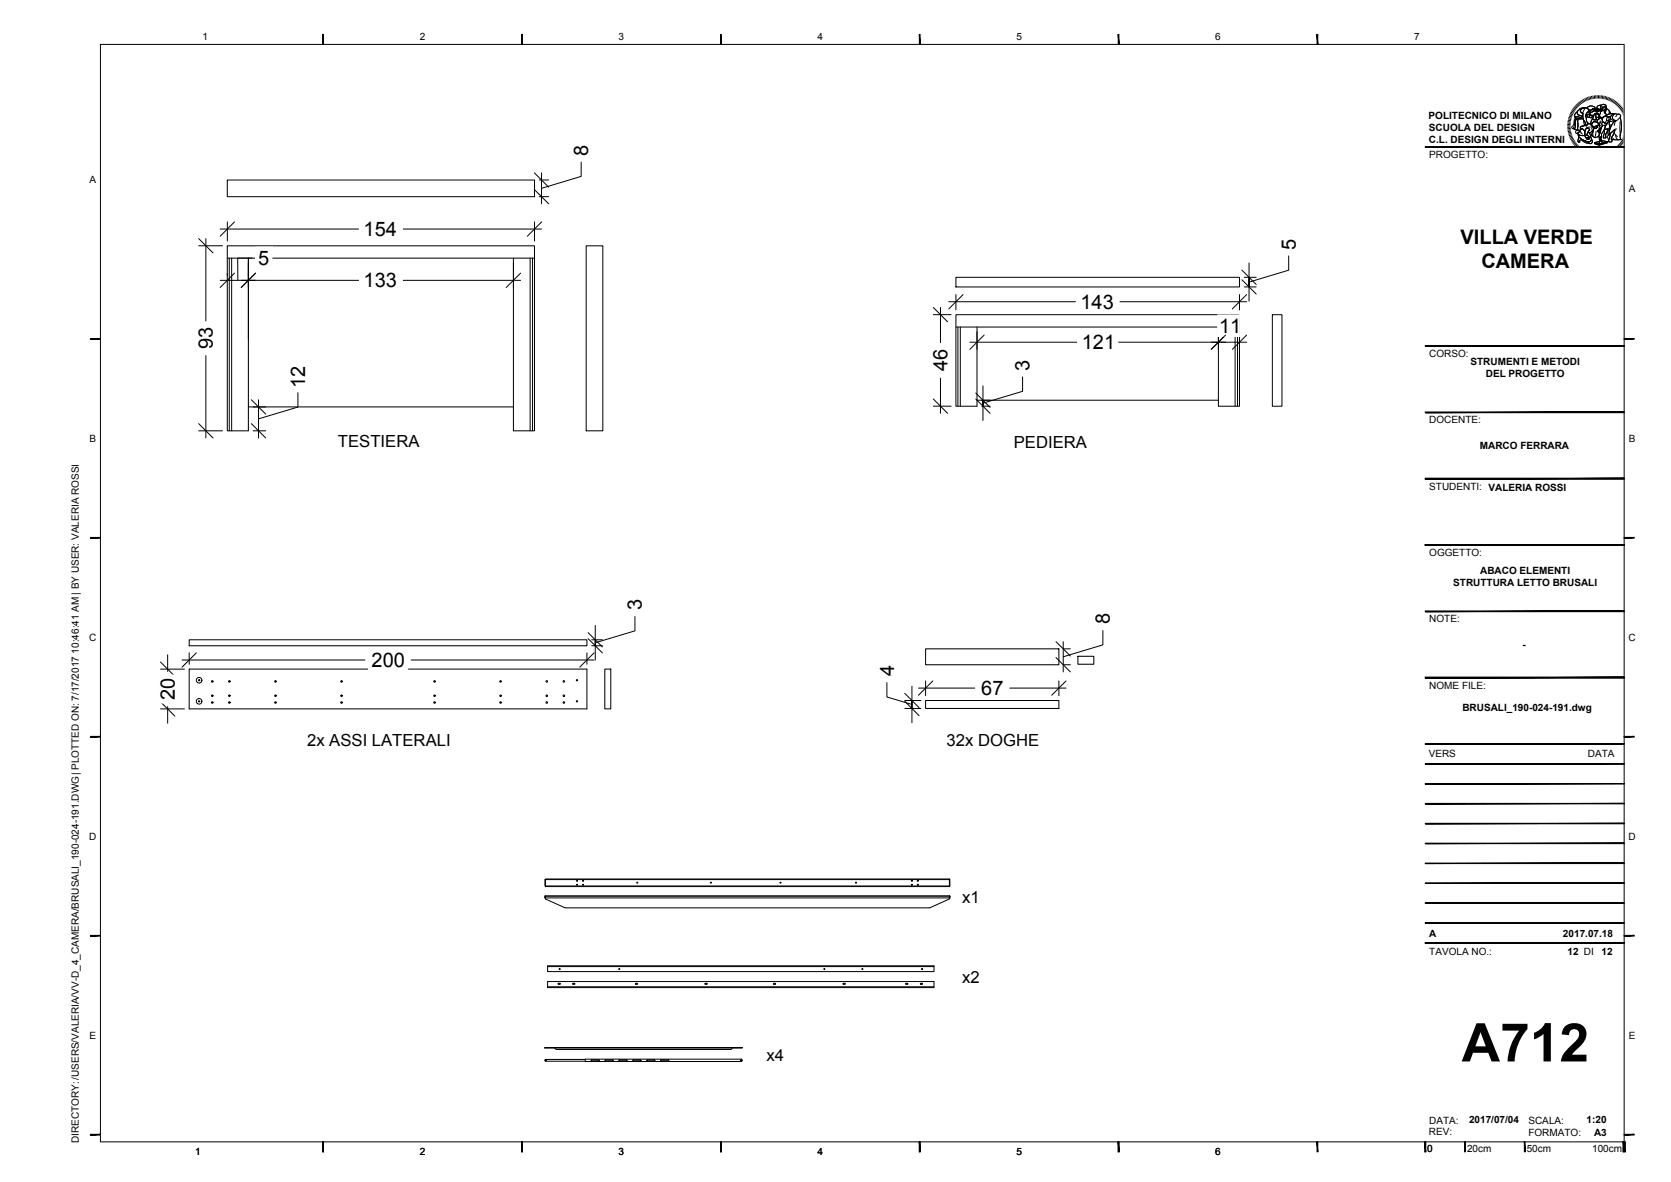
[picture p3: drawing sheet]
<svg xmlns="http://www.w3.org/2000/svg" width="420mm" height="297mm" viewBox="0 0 420 297" stroke-linecap="round" stroke-linejoin="round" font-family="sans-serif">
<!-- layer: 0 -->
<g fill="none" stroke="#000" stroke-width=".25">
<path d="M50 60l3.6 3.6M57.2 45.2h77.2v4.2h-77.2zM59 55.8l-3.6 3.6M134.4 43.4l3.6 3.6M134.4 47.6l3.6 3.6M136.2 55.8l-3.6 3.6M57.2 64.9h77.2M57.6 64.9v43.4M58.3 64.9v43.4M59 68.7l-3.6 3.5M64.3 68.7l-3.6 3.5M129.1 64.9v43.4h5.3v-46.5h-77.2v46.5h5.3v-6"/>
<path d="M130.9 68.7l-3.6 3.5M133.3 64.9v43.4M133.9 64.9v43.4M147.4 61.8h4.2v46.5h-4.2zM234.7 77.3l3.6 3.6M240.4 69.7h71.3v2.4h-71.3zM242.2 74l-3.6 3.6M312.3 67.9l3.6 3.6M312.3 70.3l3.6 3.6M313.5 74l-3.6 3.6M319.9 79.1h2.4v23h-2.4zM62.5 85.3v-20.4v37.4h66.6"/>
<path d="M240.4 82.2h71.3M240.9 82.2v19.9M241.5 82.2v19.9M245.4 98.8l3.6 3.6M245.7 82.2v19.9h-5.3v-23h71.3v23h-5.3v-19.9M247.5 84.2l-3.6 3.6M308.2 84.2l-3.6 3.6M310.6 82.2v19.9M311.2 82.2v19.9M313.5 84.2l-3.6 3.6M50 106.5l3.6 3.6M63.2 100.5l3.6 3.6"/>
<path d="M63.2 106.5l3.6 3.6M234.7 100.3l3.6 3.6M245.4 100.3l3.6 3.6M245.7 100.6h60.7M147.9 159l3.6 3.6M40.3 166.4l3.7 3.6M40.3 176.3l3.7 3.7M47.6 160.8h100v1.5h-100zM47.6 168.1h100v10h-100zM49.4 164.1l-3.6 3.6M147.9 160.5l3.6 3.6M149.4 164.1l-3.6 3.6"/>
<path d="M152.1 168.1h1.5v10h-1.5zM227.5 174.2l3.6 3.6M227.5 176.2l3.6 3.6M232.7 163.1h33.5v4h-33.5zM232.7 176h33.5v2h-33.5zM234.5 171.1l-3.6 3.6M265.5 161.3l3.6 3.6M265.5 165.3l3.6 3.6M268 171.1l-3.6 3.6M271 164.9h4v2h-4zM137 221h101.8v1.6h-101.8zM137 225.6h.1"/>
<path d="M137 225.2h101.8M137 225.2v.4M137.1 220.9h101.6v1.9h-101.6zM137.1 225.2v.7l5 2.2h91.7l4.9-2.2v-.7M137.1 225.6h101.6M238.8 225.6h.1M238.8 225.2v.4M137.7 246.7h97.1v1.5h-97.1zM137.7 242.7h97.1v.2h-97.1zM137.7 242.9v1.3h97.1v-1.3M137.7 248h97.1M140.3 247.2h.5"/>
<path d="M140.3 247.3h.5M140.3 247.2v.1M140.9 247.2v.1M144 247.2h.5M144 247.3h.5M144 247.2v.1M144.5 247.2v.1M159.8 247.2h.5M159.8 247.3h.5M159.8 247.2v.1M160.3 247.2v.1M177.3 247.2h.5"/>
<path d="M177.3 247.3h.5M177.3 247.2v.1M177.8 247.2v.1M194.5 247.3l.4 .1M194.5 247.2v.1M194.9 247.1l.1 .1M194.9 247.1l-.4 .1M195 247.2v.1M195 247.3l-.1 .1M212 247.2v.1M212 247.1h.5v.2h-.5zM212.5 247.2v.1"/>
<path d="M227.7 247.3l.5 .1M227.8 247.2v.1M228.2 247.1l.1 .1M228.2 247.1l-.5 .1M228.3 247.2v.1M228.3 247.3l-.1 .1M231.4 247.2h.5M231.4 247.3h.5M231.4 247.2v.1M231.9 247.2v.1M137 263.2h49.7v.2h-49.7zM137.1 266.7h10.1"/>
<path d="M139.5 263.4l.4 .3h43.9l.4-.3M147.2 266.2h39.2l.2 .3-.2 .3h-39.2zM147.2 266.2h-10l-.2 .3 .2 .2M148.7 266.4v.1M148.7 266.5l.1 .1M148.8 266.3l-.1 .1M148.8 266.3l1.9 .1M150.7 266.5l-1.9 .1M150.7 266.4v.1M152.2 266.4v.1M152.2 266.4h1.9v.2h-1.9zM154.2 266.4v.1"/>
<path d="M155.6 266.4h2M155.6 266.5h2M155.7 266.4v.1M157.7 266.4v.1M159.2 266.5l.1 .1M159.2 266.4v.1M159.3 266.3l-.1 .1M159.3 266.3l1.9 .1M161.2 266.4v.1M161.2 266.5l-1.9 .1M162.7 266.4v.1M162.7 266.4h2"/>
<path d="M162.7 266.5h2M164.7 266.4v.1M166.1 266.4h2M166.1 266.5h2M166.2 266.4v.1M168.2 266.4v.1"/>
<circle cx="50.1" cy="170.9" r=".7"/>
<circle cx="50.1" cy="176.2" r=".7"/>
<circle cx="50.1" cy="176.2" r=".15"/>
<circle cx="50.1" cy="170.9" r=".15"/>
<circle cx="53.4" cy="171.2" r=".2"/>
<circle cx="53.4" cy="176.5" r=".2"/>
<circle cx="53.4" cy="174.8" r=".2"/>
<circle cx="57.7" cy="176.5" r=".2"/>
<circle cx="57.7" cy="171.2" r=".2"/>
<circle cx="57.7" cy="174.8" r=".2"/>
<circle cx="69.3" cy="176.5" r=".2"/>
<circle cx="69.3" cy="171.2" r=".2"/>
<circle cx="69.3" cy="174.8" r=".2"/>
<circle cx="85.9" cy="176.5" r=".2"/>
<circle cx="85.9" cy="171.2" r=".2"/>
<circle cx="85.9" cy="174.8" r=".2"/>
<circle cx="109.3" cy="176.5" r=".2"/>
<circle cx="109.3" cy="174.8" r=".2"/>
<circle cx="109.3" cy="171.2" r=".2"/>
<circle cx="125.9" cy="176.5" r=".2"/>
<circle cx="125.9" cy="174.8" r=".2"/>
<circle cx="125.9" cy="171.2" r=".2"/>
<circle cx="137.5" cy="174.8" r=".2"/>
<circle cx="137.5" cy="176.5" r=".2"/>
<circle cx="137.5" cy="171.2" r=".2"/>
<circle cx="141.8" cy="171.2" r=".2"/>
<circle cx="141.8" cy="174.8" r=".2"/>
<circle cx="141.8" cy="176.5" r=".2"/>
<circle cx="145.1" cy="170.9" r=".15"/>
<circle cx="145.1" cy="176.2" r=".15"/>
<circle cx="145.1" cy="221.4" r=".12"/>
<circle cx="145.1" cy="222.3" r=".12"/>
<circle cx="146.6" cy="222.3" r=".12"/>
<circle cx="146.6" cy="221.4" r=".12"/>
<circle cx="160.2" cy="221.8" r=".12"/>
<circle cx="178.7" cy="221.8" r=".12"/>
<circle cx="196.2" cy="221.8" r=".12"/>
<circle cx="215.2" cy="221.8" r=".12"/>
<circle cx="229.3" cy="221.4" r=".12"/>
<circle cx="229.3" cy="222.3" r=".12"/>
<circle cx="230.8" cy="222.3" r=".12"/>
<circle cx="230.8" cy="221.4" r=".12"/>
<circle cx="140.7" cy="243.5" r=".12"/>
<circle cx="155.7" cy="243.5" r=".12"/>
<circle cx="207.3" cy="243.5" r=".12"/>
<circle cx="216.8" cy="243.5" r=".12"/>
<circle cx="231.8" cy="243.5" r=".12"/>
<circle cx="137.2" cy="266.4" r=".12"/>
<circle cx="186.3" cy="266.5" r=".12"/>
</g>
<!-- layer: G-ANNO-LOGO -->
<g fill="none" stroke="#000" stroke-width=".25">
<path d="M394.1 31.6h.7M394.2 31.3h.6M394.2 30.9l.7 .1M394.2 30.6l.7 .1M394.3 30.2l.6 .1M394.4 29.9l.6 .1M394.5 29.5l.6 .2M394.6 29.2l.6 .2M394.7 28.8l.6 .3M394.8 28.5l.6 .3M394.8 32h-.6M394.9 32.3h-.7"/>
<path d="M394.9 32.6l-.7 .1M394.9 32.9l-.6 .2M395 28.2l.6 .3M395 33.2l-.7 .2M395.1 33.6l-.7 .1M395.1 27.9l.6 .3M395.2 33.9l-.7 .2M395.3 34.2l-.6 .2M395.3 27.6l.6 .3M395.4 34.5l-.6 .3M395.5 27.3l.6 .4M395.6 34.8l-.7 .3"/>
<path d="M395.7 35.1l-.6 .3M395.7 27l.6 .4M395.9 35.3l-.6 .4M396 26.7l.5 .5M396 29.3h.7a.84 .84 0 0 0 1.3-.1l.1 .6-1 .1a.8 .8 0 0 1-1.1-.5zM396 35.6l-.5 .4M396.1 29.3v.4M396.2 26.4l.5 .5M396.2 29.8l-.3 .5-.1 1.3-.3 .7 .4 .2M396.2 35.9l-.5 .4M396.3 28.3l.4-.3-.1 .3a.81 .81 0 0 0 1 .8l.3 .1-.2 .2a.74 .74 0 0 1-1-.1l-.3 .1a.51 .51 0 0 1-.5-.4 .51 .51 0 0 1 .3-.6zM396.4 26.2l.5 .5"/>
<path d="M396.5 29.8l.4 .1-.2 .4 .1 1.2-.1 1.1-.1 .1a.44 .44 0 0 1-.6-.2 .44 .44 0 0 1 .1-.6v-.4a1.88 1.88 0 0 1 .4-1.7zM396.5 36.1l-.6 .5M396.5 29.8l-.4 .6v1.3l-.2 .8 .7 .2M396.7 28l-.6 .6a.44 .44 0 0 0-.2 .5 .44 .44 0 0 0 .5 .3h.6a.65 .65 0 0 0 1-.2M396.7 36.4l-.5 .4M396.7 25.9l.5 .6M396.7 33.4a1.22 1.22 0 0 0 1.8 .5M396.8 27.7l.6-.5 1.3-.1a.87 .87 0 0 0-1 .2 .87 .87 0 0 0-.1 1l.4 .2v.7l-.5-.1a.75 .75 0 0 1-.9-.8zM396.8 33.8l.1 .5 .8 .7 1.9 .9M396.9 33.8l.5 .2 1.1-.1 .1 .5 .3 .3v.2l.2-.2 .3 .4-.2-.6 .3 .5-.1-.5 .4 .1-.8-.6 .3-.8 .4 .2 .3 1a.83 .83 0 0 1-.1 1.1 .83 .83 0 0 1-1.1 0l-1.3-.7-.6-.5zM396.9 36.6l-.5 .5M396.9 29.9l1.2-.1 .5 1.2v.5l-.4 .1a.6 .6 0 0 0-.8 .7l.2 .1-.4 .5a.56 .56 0 0 1-.5-.9v-1.7z"/>
<path d="M396.9 29.9l-.2 .6v2.1M397 25.7l.4 .5M397 34.4l1.6 1a1.02 1.02 0 0 0 1.6-.4 .66 .66 0 0 1 0 1 .66 .66 0 0 1-.9 0l-1.3-.6a.44 .44 0 0 0-.5-.3 .44 .44 0 0 0-.3 .5v.2h-.3a.83 .83 0 0 1 0-1.2zM397 34.4l-.1 .2a1 1 0 0 0 0 1.2h.1a.2 .2 0 0 0 .2-.1 .2 .2 0 0 0-.2-.3 .53 .53 0 0 1 .5-.3 .53 .53 0 0 1 .5 .3l.9 .5a1.27 1.27 0 0 0 1.5-.1l-.2-.8M397.1 36.8l-.4 .5M397.2 32.9a.5 .5 0 0 0-.8-.2 .5 .5 0 0 0 .1 .8 .69 .69 0 0 1 .6-.4 .69 .69 0 0 1 .7 .5l.1 .1M397.3 25.5l.4 .5M397.4 37l-.5 .6M397.4 31.9l1.2-.4 .3 .1 .2-.4 .5-.1 .6 .2 .3 .4a1 1 0 0 1 0 1.2 1 1 0 0 1-1.1 .4v-.3a.44 .44 0 0 0 0-.8 .44 .44 0 0 0-.7 .3l-.2 .4-.6-.6a.33 .33 0 0 1-.5 0 .33 .33 0 0 1 0-.4zM397.5 32.5l.3-.2 .2 .1a.73 .73 0 0 1 .5 1.1v.4a1.22 1.22 0 0 1-1.8-.5l.7-.2-.2-.3zM397.6 25.3l.3 .6M397.6 37.2l-.4 .6"/>
<path d="M397.6 27.4l.9-.3a.73 .73 0 0 1 .9 .5 .73 .73 0 0 1-.5 .9 .99 .99 0 0 0 0 1.3 .98 .98 0 0 0 .7 1.3l-.5 .1-.2 .4a.39 .39 0 0 1-.3-.2 .39 .39 0 0 1 0-.5l-.5-1-.1-1.4a.57 .57 0 0 1-.6-.4 .57 .57 0 0 1 .2-.7zM397.7 32.2l.8 .7M397.8 32.3l-.5 .4 .1 .5M397.9 25.1l.3 .6M397.9 37.4l-.4 .6M398 29.8h-1.8a.9 .9 0 0 0-.4 1l-.1 .5-.5 .7 .3 .3M398.2 24.9l.3 .6M398.2 37.6l-.4 .6M398.2 30.2l.2 1.4M398.4 27.4l-.3 .7-.1 1.3 .6 1.5a.39 .39 0 0 0 0 .5 .39 .39 0 0 0 .3 .2l.2-.4 .5-.2a1.05 1.05 0 0 1-.8-1.4 1.3 1.3 0 0 1 .5-1.5 .96 .96 0 0 0-1.3-1l-.7 .2-.6 .6-.1 .4a.81 .81 0 0 0 1 .8l.3 .1M398.4 37.8l-.3 .6M398.5 24.8l.3 .6"/>
<path d="M398.6 31.5l-.4 .1a.72 .72 0 0 0-.8 .7l.2 .1M398.7 27.1a.99 .99 0 0 0-1.3 1l.6 .3M398.7 37.9l-.3 .6M398.8 24.6l.3 .6M398.9 32.2a.47 .47 0 0 1 .5 .1 .47 .47 0 0 1 .2 .5l-.6 1.1 .8 .7-.4-.1 .1 .5-.3-.5 .2 .6-.3-.4-.2 .2v-.2l-.3-.4-.1-1.4zM398.9 32.2a.47 .47 0 0 1 .5 .1 .47 .47 0 0 1 .2 .5l-.6 1.1 .8 .7-.4-.1 .1 .5-.3-.5 .1 .6-.2-.4-.2 .2v-.2l-.4-.6v-1.2zM398.9 29l.8-.3 .3 .2-.4 .2 .2 .4a.61 .61 0 0 1-.9-.5zM399 28.4l.9-.3-.1 .5-1.2 .5zM399 29a.57 .57 0 0 0 .8 .5M399 38.1l-.2 .6M399.1 27.2l.7-.6 1 .2a.3 .3 0 0 1 .3 .3 .3 .3 0 0 1-.4 .3l-.2-.2-.6 .5-.5-.2M399.1 24.5l.3 .6"/>
<path d="M399.2 26.9l.5-.2 .6-.1 .7 .4a.22 .22 0 0 1 .2 .3 .22 .22 0 0 1-.3 .1l-.4-.2v.2l-.7 .3-.7-.5zM399.3 38.2l-.2 .6M399.4 27.5l.6 .2 .6-.5 .3 .2-.2 .6-.4 .2-.5-.2-.5 .2zM399.5 24.4l.2 .6M399.6 31.1l.6 .2 .4 .7a.76 .76 0 0 1-.3 1M399.6 38.3l-.2 .6M399.7 33.4l.3 1a.79 .79 0 0 1 0 .9 .79 .79 0 0 1-.8 .3M399.7 28.9l.8 .1-.2 .1a.37 .37 0 0 1-.3 .6 .37 .37 0 0 1-.4-.5zM399.7 28.7l.3 .2M399.8 28.4v.2l-1.1 .5M399.8 31.9l-.8 .2M399.8 24.3l.2 .6"/>
<path d="M399.9 28.1l-.4 .5M399.9 38.4l-.1 .6M400 31.6l.7 .5M400.1 29a.33 .33 0 0 0-.4 .3 .33 .33 0 0 0 .4 .3 .33 .33 0 0 0 .2-.5l.2-.1-.6 .1M400.1 32.1a.7 .7 0 0 1 .2 .9 .7 .7 0 0 1-1 .2M400.2 31.3l.1-.4a.84 .84 0 0 1 1-.3l.5 .3 .1 .2a.25 .25 0 0 1 .1 .4 .25 .25 0 0 1-.4 0l-1 .4 .6 .4 .4-.3 .1-.4a.43 .43 0 0 0 .3-.4 .43 .43 0 0 0-.4-.4l-.9-.2-.5 .7-.2-.1v-.5l.5-.8 .2 .2h1.1l.5-.4v-.3l.6 .2v.5a.63 .63 0 0 1-.1 .9l.1 .7-.3 .5-.5 .2-.1 .5h-.4l.3 .3 .3-.1-.1 .4 .2-.2-.3 1a.99 .99 0 0 1-1.4 0l-.5-.4 .4-.6 .2-1.1M400.2 24.2l.1 .6M400.2 33.9l.8 .7M400.2 31l.6-.4h.6l.5 .4a.32 .32 0 0 1 .1 .5 .32 .32 0 0 1-.5 0l-.3 .2a.47 .47 0 0 1-.5 .3 .47 .47 0 0 1-.4-.4zM400.3 38.5l-.2 .6M400.4 28v.1M400.5 27.6l.1 .1"/>
<path d="M400.5 29.9l-.4 .6-.1 .7M400.5 33.3v.9M400.5 24.1l.1 .7M400.5 27.7h.1M400.6 38.5l-.1 .7M400.6 31.9l.8-.3a.2 .2 0 0 1 .3-.1 .21 .21 0 0 1-.1 .4l-.4 .4-.5-.2zM400.6 32.7l-.3 1-.4 .4M400.8 27.8l.8-.1a.24 .24 0 0 1 .3 .2 .24 .24 0 0 1-.3 .2zM400.9 24.1v.6M400.9 27.5l-.2 .5-.4 .2-.5-.2-.5 .2M400.9 38.6l-.1 .7M401 35.8l1.1 .4v.3l-1.1-.4z"/>
<path d="M401 35.8l2-.4 1.1 .2-2 .6zM401 28.6l.8-.1 .5 1a.23 .23 0 0 1-.1 .3 .23 .23 0 0 1-.3-.1 .23 .23 0 0 1 .2-.3l-.2-.7a.44 .44 0 0 0-.7-.1 .44 .44 0 0 0 .1 .7 .43 .43 0 0 1 .2 .5 .43 .43 0 0 1-.4 .3h-.2a.37 .37 0 0 1-.4-.2 .37 .37 0 0 1 .2-.5zM401.2 28.6l.3-.1 .3 .2 .3 .5a.63 .63 0 0 1-.1 .7 .63 .63 0 0 1-.7 .2zM401.2 24l.1 .7M401.2 38.6v.7M401.3 27.6v-.2a.52 .52 0 0 1 .6 0 .52 .52 0 0 1 .2 .4l-.2 .1M401.3 32.1h.1M401.3 33l-.3 1.6 1-.2M401.3 27.4a.5 .5 0 0 1 .6 0 .5 .5 0 0 1 .2 .5l-.2 .1-.2-.4v.1l-.4-.1zM401.4 31.7l.1 .1M401.4 32l.1 .1M401.5 31.8h-.1"/>
<path d="M401.5 28.8h.1M401.6 38.6l-.1 .7M401.6 28.8l-.2 .1M401.6 24v.7M401.7 27.8l-.5-.2-.4 .2 .3 .1a.36 .36 0 0 0 .4 .2 .36 .36 0 0 0 .3-.4l-.2-.1 .1 .2M401.7 30.1v.7M401.7 32.8l.3 .1 .1-.4a.27 .27 0 0 1 .1-.3 .27 .27 0 0 1 .4 .1l-.4 1.2v-.4h-.3zM401.8 31.6l-.2 .5a.51 .51 0 0 1-.9-.1M401.8 28.6l.2 .3-.1 .1M401.9 38.6v.7M401.9 28.8a.43 .43 0 0 0-.7-.2 .43 .43 0 0 0 .1 .7 .49 .49 0 0 1-.1 .8 .49 .49 0 0 1-.7-.4l.4-1 .7-.3 .4 .3 .3 .7a.24 .24 0 0 1-.1 .4 .24 .24 0 0 1-.3-.3M401.9 24v.7"/>
<path d="M402 29.1l-.2 .1M402 29a.41 .41 0 0 1-.1 .5 .41 .41 0 0 1-.5 0l-.1-.1M402 29.8l-.3 .3h-.4M402.1 36.2l2-.6v.3l-2 .6zM402.1 36.2v.3M402.1 27.8h.1a1.05 1.05 0 0 1 0 1.2M402.2 33l-.1 .5 .2-.2M402.2 32.3h.1M402.2 32.4l-.2 .5h-.4l.3 .3 .2-.1M402.2 38.6v.7M402.2 27.4l.1 .4M402.3 29.4l-.2-.5a.89 .89 0 0 0 .1-1.1l-.4-.5a.45 .45 0 0 1-.2-.6 .45 .45 0 0 1 .6-.2h.5l-.3 .7 .1 .8 .2-.1v-.4a.41 .41 0 0 0 .3 .3 .41 .41 0 0 0 .5-.1l-.1 .7 .2-.2 .4 .7-1.1 .7"/>
<path d="M402.3 24v.7M402.3 32.7l-.1 .3-.1-.2M402.3 29.6l.5 .3M402.4 30.4l-.2 1.4M402.4 34.5l.2-.1 .1 1-.2-.5-.4 .6zM402.5 31.6l-.4 .3v.5M402.5 38.6l.1 .7M402.6 32.2l-.4 .1M402.6 30.5l-.4 .8M402.7 24.1l-.1 .6M402.7 26.5h-.5a.64 .64 0 0 0-.7 .7M402.8 26.4l.6-.2 .3 .2 .2 .4v.7l-.4 .9v-.7l.2-.5a.32 .32 0 0 0-.1-.4 .32 .32 0 0 0-.4 .1l-.3 .1-.2 .9-.2 .1-.1-.8z"/>
<path d="M402.8 27.5l.2 .3 .5-.1M402.8 26.4l.6-.1 .5 .5v.7l-.4 .9v-.7l.2-.5-.2-.5-.2 .2a.79 .79 0 0 0-.6 1.1h-.2l-.1-.8zM402.9 38.6v.6M402.9 29.6l.1-.1a1.04 1.04 0 0 1 1.3-.2 .61 .61 0 0 1 .7 .4 .61 .61 0 0 1-.3 .7l-.1 .1a.88 .88 0 0 1-.8 .5 .88 .88 0 0 1-.8-.4zM402.9 27.2l.2 .1M402.9 31.6l.9-.1-.7 1.5a1.32 1.32 0 0 0-.4 1.4l-.3 .1-.2 .5-.2-1zM402.9 31.6l-.9 2.6 .2 .8-.1 .9 .4-1 .3 .8-.2-1.3-.4 .6M403 26.9h.3a.3 .3 0 0 1 .4 0 .3 .3 0 0 1 0 .3l-.2 .5a.4 .4 0 0 1-.4 .1 .4 .4 0 0 1-.3-.3zM403 24.1l-.1 .7M403 27.7h.1M403 30.6a.64 .64 0 0 0-.1 1l1-.2 .4-.6M403 27.3h.1"/>
<path d="M403.1 27.6h.1M403.2 38.5l.1 .7M403.4 24.2l-.2 .6M403.4 27.4l.2 .1M403.4 32.5l.8-.1-.5 1.4 .2 .7-.2 .2-.6-.2zM403.4 27.4v.1M403.5 38.4l.2 .7M403.6 28.2l.4 .7M403.7 30.7h.1M403.7 24.2l-.2 .7M403.8 29.1l1-.5h.8l-.7 .9zM403.8 31.5l-.7 1.5a1.3 1.3 0 0 0-.4 1.4l-.1 .1"/>
<path d="M403.8 38.4l.2 .6M403.8 30.6l-.2 .1M403.9 27.2l.7 .6 .5 .7-.6 .2a.55 .55 0 0 1-.7 0 .55 .55 0 0 1-.1-.8zM403.9 27.2l.5 .4 .4 .6M403.9 30.9l-.1 .1M404.1 24.3l-.3 .7M404.1 38.3l.2 .6M404.1 35.6v.3l-2 .6-1.1-.4v-.3l1.1 .4 2-.6a6.2 6.2 0 0 0-3.1 .2M404.2 32.4l-.5 1.4 .2 .7-.2 .2-.6-.2 .3-1.9M404.4 24.5l-.2 .6M404.4 38.1l.3 .7M404.4 30.5l.3 .1-.1 .7a.69 .69 0 0 1-.2 1.1l-1 .1 .3-1.1z"/>
<path d="M404.5 30.3l-.1 .4M404.5 29.3l.3 .1 .2 .3M404.5 28.1l.5 .4M404.6 32.4l-1.2 .1M404.6 33.8l-.1 .2 .3 .2M404.7 24.6l-.2 .6M404.7 38l.3 .6M404.7 30.6v1.2l-.3 1a1.81 1.81 0 0 0-.1 2.1l.2 .1M404.9 33.5l1.1-1-.5 1.6a1.3 1.3 0 0 0-.2 1.4l-.2 .2a.4 .4 0 0 1-.6-.1 .4 .4 0 0 1 .1-.6zM404.9 29.5a1.04 1.04 0 0 1 .6-.9 1.04 1.04 0 0 1 1.1 .2 .56 .56 0 0 1 .8 .1 .56 .56 0 0 1-.2 .8l-.3 .3a1.09 1.09 0 0 1-1 .4 1.09 1.09 0 0 1-.9-.7M405 29.7l-.5 .6a.63 .63 0 0 1-.3 .7 .63 .63 0 0 1-.7-.1l-.2-.2a.74 .74 0 0 1-.2-1.1l.6-.3a.33 .33 0 0 1 .5 .2 .33 .33 0 0 1-.2 .4v.2a.24 .24 0 0 0 .2 .3 .24 .24 0 0 0 .2-.2l.2-.3-.1-.6-.6-.2-.7 .2-.4 .5 .1 .3M405 31.3v.6"/>
<path d="M405 37.9l.3 .6M405 24.7l-.2 .6M405.3 37.7l.3 .6M405.4 24.9l-.3 .6M405.4 30.5l-.8 .1M405.5 34.7l.6 .4M405.6 37.5l.3 .6M405.7 25.1l-.4 .5M405.7 28.6a2.52 2.52 0 0 0-2 .5M405.8 37.4l.4 .5M405.9 33.5l.8 .9M405.9 30.5a6.7 6.7 0 0 0-1.4 3.4l1.5-1.3 .5-.2"/>
<path d="M405.9 28.6a.92 .92 0 0 0-.5 1.1 .92 .92 0 0 0 1 .6M406 28.6l.7 .2a.5 .5 0 0 1 .6 0 .5 .5 0 0 1 .1 .7l.2 1.1a8.2 8.2 0 0 1-.3 3.6l.3 .9-2.4-.1v-.3l.6-1.2 .2-1-1.5 1.4a5.8 5.8 0 0 1 1.5-3.4l.4-.2a.93 .93 0 0 1-1-.7 .93 .93 0 0 1 .6-1zM406 25.2l-.4 .6M406 32.5l-.5 1.6a1.26 1.26 0 0 0-.2 1.4l-.2 .2a.41 .41 0 0 1-.6-.1 .41 .41 0 0 1 .1-.6l.3-1.5M406.1 37.2l.4 .5M406.1 30.5l-.2 1M406.3 33.9l.2 .9 .4 .3M406.3 25.4l-.4 .6M406.4 37l.4 .5M406.5 29l-.3 .3M406.6 25.7l-.5 .5M406.6 36.7l.5 .5"/>
<path d="M406.8 36.5l.5 .5M406.8 25.9l-.4 .5M407 36.3l.6 .4M407.1 26.1l-.5 .5M407.3 36l.5 .4M407.3 30.6l.1 3.4M407.4 26.4l-.5 .4M407.4 29.5a9.7 9.7 0 0 1 0 5l.2 .6-2.4-.1M407.5 35.8l.5 .4M407.6 26.6l-.5 .5M407.6 35.5l.6 .4M407.8 26.9l-.5 .4"/>
<path d="M407.8 35.2l.6 .4M408 34.9l.6 .4M408 27.2l-.5 .4M408.1 34.6l.6 .3M408.2 27.5l-.5 .4M408.3 34.3l.6 .3M408.4 34l.6 .3M408.4 27.8l-.6 .3M408.5 33.7l.6 .2M408.6 33.4l.6 .2M408.6 28.1l-.6 .3M408.6 33.1l.7 .1"/>
<path d="M408.7 32.8l.7 .1M408.7 32.5h.7M408.8 28.4l-.7 .3M408.8 32.1l.6 .1M408.8 31.9h.7M408.9 28.8l-.6 .2M409 29.1l-.6 .2M409.1 29.4l-.6 .2M409.2 29.8l-.6 .1M409.3 30.1l-.7 .2M409.4 30.5l-.7 .1M409.4 30.8l-.7 .1"/>
<path d="M409.4 31.2h-.6M409.5 31.5l-.7 .1"/>
</g>
<!-- layer: G-ANNO-TTLB -->
<g fill="#fff" stroke="#fff" stroke-width=".25">
<path d="M383.4 37l30.7 4.3-5.7-4.3zM383.4 37l30.7 4.3h-30.7z"/>
<path d="M408.4 22.4h5.7l-5.7 14.6zM414.1 22.4l-5.7 14.6 5.7 4.3z"/>
</g>
<path d="M383.4 37h25v-14.6h5.7v18.9h-30.7z" fill="none" stroke="#fff" stroke-width=".25"/>
<g fill="#000" stroke="#000" stroke-width=".25">
<path d="M81.2 8.7l.1 2.5v-2.5zM81.2 8.7l.1 2.5h-.1z"/>
<path d="M131.2 8.7l.1 2.5v-2.5zM131.2 8.7l.1 2.5h-.1z"/>
<path d="M181.2 8.7l.1 2.5v-2.5zM181.2 8.7l.1 2.5h-.1z"/>
<path d="M231.2 8.7l.1 2.5v-2.5zM231.2 8.7l.1 2.5h-.1z"/>
<path d="M281.2 8.7l.1 2.5v-2.5zM281.2 8.7l.1 2.5h-.1z"/>
<path d="M331.2 8.7l.1 2.5v-2.5zM331.2 8.7l.1 2.5h-.1z"/>
<path d="M381.2 8.7l.1 2.5v-2.5zM381.2 8.7l.1 2.5h-.1z"/>
<path d="M358.4 37h50v-.1zM358.4 36.9h50l-50 .1z"/>
<path d="M22.8 85.2h2.5v-.1zM22.8 85.1h2.5l-2.5 .1z"/>
<path d="M358.4 87.1h50v-.2zM358.4 86.9h50l-50 .2z"/>
<path d="M408.4 85.2h2.5v-.1zM408.4 85.1h2.5l-2.5 .1z"/>
<path d="M358.4 103.7h50v-.2zM358.4 103.5h50l-50 .2z"/>
<path d="M22.8 135.2h2.5v-.1zM22.8 135.1h2.5l-2.5 .1z"/>
<path d="M358.4 120.2v.2l50-.2zM358.4 120.4l50-.2v.2z"/>
<path d="M358.4 136.9v.2l50-.2zM358.4 137.1l50-.2v.2z"/>
<path d="M358.4 136.9v.2l50-.2zM358.4 137.1l50-.2v.2z"/>
<path d="M358.4 136.9v.2l50-.2zM358.4 137.1l50-.2v.2z"/>
<path d="M358.4 136.9v.2l50-.2zM358.4 137.1l50-.2v.2z"/>
<path d="M358.4 120.4h50v-.2zM358.4 120.2h50l-50 .2z"/>
<path d="M408.4 135.2h2.5v-.1zM408.4 135.1h2.5l-2.5 .1z"/>
<path d="M358.4 153.5v.2l50-.2zM358.4 153.7l50-.2v.2z"/>
<path d="M358.4 170.2v.2l50-.2zM358.4 170.4l50-.2v.2z"/>
<path d="M358.4 170.2v.2l50-.2zM358.4 170.4l50-.2v.2z"/>
<path d="M22.8 185.2h2.5v-.1zM22.8 185.1h2.5l-2.5 .1z"/>
<path d="M358.4 196.9h50zM358.4 197l50-.1z"/>
<path d="M358.4 191.9v.1l50-.1zM358.4 192l50-.1v.1z"/>
<path d="M358.4 186.9v.1l50-.1zM358.4 187l50-.1v.1z"/>
<path d="M408.4 185.2h2.5v-.1zM408.4 185.1h2.5l-2.5 .1z"/>
<path d="M358.4 216.9v.1l50-.1zM358.4 217l50-.1v.1z"/>
<path d="M358.4 211.9h50zM358.4 212l50-.1z"/>
<path d="M358.4 206.9h50zM358.4 207l50-.1z"/>
<path d="M358.4 201.9h50zM358.4 202l50-.1z"/>
<path d="M22.8 235.2h2.5v-.1zM22.8 235.1h2.5l-2.5 .1z"/>
<path d="M358.4 236.9v.1l50-.1zM358.4 237l50-.1v.1z"/>
<path d="M358.4 236.9v.1l50-.1zM358.4 237l50-.1v.1z"/>
<path d="M358.4 231.9h50zM358.4 232l50-.1z"/>
<path d="M358.4 226.9v.1l50-.1zM358.4 227l50-.1v.1z"/>
<path d="M358.4 221.9h50zM358.4 222l50-.1z"/>
<path d="M408.4 235.2h2.5v-.1zM408.4 235.1h2.5l-2.5 .1z"/>
<path d="M22.8 285.2h2.5v-.1zM22.8 285.1h2.5l-2.5 .1z"/>
<path d="M81.2 287l.1 2.5v-2.5zM81.2 287l.1 2.5h-.1z"/>
<path d="M81.2 287l.1 2.5v-2.5zM81.2 287l.1 2.5h-.1z"/>
<path d="M131.2 287l.1 2.5v-2.5zM131.2 287l.1 2.5h-.1z"/>
<path d="M131.2 287l.1 2.5v-2.5zM131.2 287l.1 2.5h-.1z"/>
<path d="M181.2 287l.1 2.5v-2.5zM181.2 287l.1 2.5h-.1z"/>
<path d="M181.2 287l.1 2.5v-2.5zM181.2 287l.1 2.5h-.1z"/>
<path d="M231.2 287l.1 2.5v-2.5zM231.2 287l.1 2.5h-.1z"/>
<path d="M231.2 287l.1 2.5v-2.5zM231.2 287l.1 2.5h-.1z"/>
<path d="M281.2 287l.1 2.5v-2.5zM281.2 287l.1 2.5h-.1z"/>
<path d="M281.2 287l.1 2.5v-2.5zM281.2 287l.1 2.5h-.1z"/>
<path d="M331.2 287l.1 2.5v-2.5zM331.2 287l.1 2.5h-.1z"/>
<path d="M358.3 287v2.5h.2zM358.3 287h.2v2.5z"/>
<path d="M358.3 287v2.5h.2zM358.3 287h.2v2.5z"/>
<path d="M368.3 287l.2 2.5v-2.5zM368.3 287l.2 2.5h-.2z"/>
<path d="M383.3 287l.2 2.5v-2.5zM383.3 287l.2 2.5h-.2z"/>
<path d="M408.1 287l.5 2.5v-2.5zM408.1 287l.5 2.5h-.5z"/>
<path d="M408.1 287l.5 2.5v-2.5zM408.1 287l.5 2.5h-.5z"/>
<path d="M408.4 285.2h2.5v-.1zM408.4 285.1h2.5l-2.5 .1z"/>
</g>
<!-- layer: A-ANNO-DIMS -->
<g fill="none" stroke="#000" stroke-width=".25">
<path d="M51.8 60v20.7M55.4 57.6h34.8M57.2 55.8v4.8M101.4 57.6h34.8M134.4 55.8v4.8M135.6 45.2h2.4M135.6 49.4h2.4M136.2 43.4v7.8M146.1 40.7v3.6l-9.9 3M50 61.8h6M55.4 70.4h34.8M57.2 68.7v.5"/>
<path d="M62.5 66.1v6.1M63.4 64.9h-3.6v5.5M101.4 70.4h29.5M129.1 66.1v6.1M234.7 79.1h4.5M236.5 77.3v8.8M238.6 75.8h31.8M240.4 74v3.9M281.6 75.8h31.9M311.7 74v3.9M312.9 69.7h3M312.9 72.1h3"/>
<path d="M314.1 69.7v2.4v-2.4M314.1 66.1v3.6M314.1 72.1v3.6M324 64.3v3.6l-9.9 3M51.8 89.4v20.7M74.9 98.7v3.6l-9.9 3M236.5 95v8.9M243.9 86h26.8M245.7 83.4v4.4M247.2 97v3.6M257.1 94.7v3.6l-9.9 3M281.3 86h32.2"/>
<path d="M306.4 83.4v4.4M311.7 84.2v.6M50 108.3h6M63.7 108.3h3.1M63.7 102.3h3.1M65 100.5v9.6M234.7 102.1h4.5M246.9 102.1h2.1M246.9 100.6h2.1M247.2 100.6v1.5v-1.5M247.2 102.1v3.6M149.7 157.2v3.6"/>
<path d="M159.6 154.9v3.6l-9.9 3M277.3 158.5v3.6l-10 3M40.3 168.2h6.1M40.3 178.1h6.1M42.2 164.5v4.2M42.2 177.6v4.2M45.8 165.9h45.9M47.6 164.1v2.8M103.4 165.9h46M147.6 164.1v2.8M148.8 162.3h2.7M148.8 160.8h2.7"/>
<path d="M149.7 162.3v-1.5v1.5M149.7 162.3v3.6M223 171.5v3.7l6.3 1.8M227.5 176h4M227.5 178h4M229.3 176v2v-2M229.3 172.4v3.6M229.3 178v3.6M230.9 172.9h14.2M232.7 171.1v3.7M253.9 172.9h14.1M266.2 171.1v3.7"/>
<path d="M267.3 161.3v7.6M267.4 163.1h1.7M267.4 167.1h1.7"/>
</g>
<g fill="#fff" stroke="#fff" stroke-width=".25">
<path d="M49 81.6v6.9h5.5zM49 81.6h5.5v6.9z"/>
<path d="M91.1 54.8v5.5l9.4-5.5zM91.1 60.3l9.4-5.5v5.5z"/>
<path d="M72.2 91.2v6.6h5.4zM72.2 91.2h5.4v6.6z"/>
<path d="M91.1 67.7v5.5l9.4-5.5zM91.1 73.2l9.4-5.5v5.5z"/>
<path d="M143.4 35.7v4.1h5.5zM143.4 35.7h5.5v4.1z"/>
<path d="M64.3 62.1v5.5l4.1-5.5zM68.4 62.1v5.5h-4.1z"/>
<path d="M92.6 163.1v5.5l9.9-5.5zM92.6 168.6l9.9-5.5v5.5z"/>
<path d="M39.4 169.6v7.1h5.5zM39.4 169.6h5.5v7.1z"/>
<path d="M156.9 149.9v4.1h5.5zM156.9 149.9h5.5v4.1z"/>
<path d="M274.6 153.5v4.1h5.4zM274.6 153.5h5.4v4.1z"/>
<path d="M321.3 59.3v4.1h5.5zM321.3 59.3h5.5v4.1z"/>
<path d="M233.8 87v7.1h5.4zM233.8 87h5.4v7.1z"/>
<path d="M271.6 83.3v5.4l8.8-5.4zM271.6 88.7l8.8-5.4v5.4z"/>
<path d="M254.4 89.7v4.1h5.5zM254.4 89.7h5.5v4.1z"/>
<path d="M246 170.2v5.4l7-5.4zM246 175.6l7-5.4v5.4z"/>
<path d="M220.3 166.3v4.3h5.4zM220.3 166.3h5.4v4.3z"/>
<path d="M271.3 73.1v5.5l9.4-5.5zM271.3 78.6l9.4-5.5v5.5z"/>
<path d="M306.2 79.1v5.4l5.5-5.4zM306.2 84.5l5.5-5.4v5.4z"/>
</g>
<!-- layer: G-ANNO-TTLB -->
<path d="M25.3 11.2h383.1v275.8h-383.1z" fill="none" stroke="#000" stroke-width=".25"/>
<text font-size="13.4" x="367.5" y="266.7">A712</text>
<g font-size="5">
<text x="147.9" y="39.2" transform="rotate(-90 147.9 39.2)">8</text>
<text x="91.4" y="59.3">154</text>
<text x="325.8" y="62.7" transform="rotate(-90 325.8 62.7)">5</text>
<text x="367.3" y="61.2">VILLA VERDE</text>
<text x="64.9" y="66.6">5</text>
<text x="372.5" y="67.2">CAMERA</text>
<text x="91.4" y="72.2">133</text>
<text x="271.7" y="77.6">143</text>
<text x="306.5" y="83.6">11</text>
<text x="53.5" y="87.8" transform="rotate(-90 53.5 87.8)">93</text>
<text x="272" y="87.8">121</text>
<text x="238.3" y="93.3" transform="rotate(-90 238.3 93.3)">46</text>
<text x="258.9" y="93.2" transform="rotate(-90 258.9 93.2)">3</text>
<text x="76.7" y="97.4" transform="rotate(-90 76.7 97.4)">12</text>
<text x="161.4" y="153.4" transform="rotate(-90 161.4 153.4)">3</text>
<text x="279.1" y="156.9" transform="rotate(-90 279.1 156.9)">8</text>
<text x="93.5" y="167.6">200</text>
<text x="224.8" y="169.8" transform="rotate(-90 224.8 169.8)">4</text>
<text x="43.9" y="175.9" transform="rotate(-90 43.9 175.9)">20</text>
<text x="246.7" y="174.7">67</text>
</g>
<g font-size="4.2">
<text x="85" y="112.4">TESTIERA</text>
<text x="254.9" y="112.6">PEDIERA</text>
<text x="77.2" y="187.4">2x ASSI LATERALI</text>
<text x="238" y="187.4">32x DOGHE</text>
<text x="241.9" y="226.8">x1</text>
<text x="241.9" y="246.9">x2</text>
<text x="192.7" y="266.7">x4</text>
</g>
<g font-size="2.5">
<text x="50.9" y="10">1</text>
<text x="105.6" y="10">2</text>
<text x="155.6" y="10">3</text>
<text x="205.6" y="10">4</text>
<text x="255.6" y="10">5</text>
<text x="305.6" y="10">6</text>
<text x="355.6" y="10">7</text>
<text x="359.2" y="29.9">POLITECNICO DI MILANO</text>
<text x="359.3" y="32.9">SCUOLA DEL DESIGN</text>
<text x="359.3" y="36">C.L. DESIGN DEGLI INTERNI</text>
<text x="359.4" y="39.7">PROGETTO:</text>
<text x="22.5" y="46.1">A</text>
<text x="409.5" y="48.4">A</text>
<text x="359.4" y="89.7">CORSO:</text>
<text x="369.7" y="91.6">STRUMENTI E METODI</text>
<text x="373.6" y="94.7">DEL PROGETTO</text>
<text x="359.4" y="106.4">DOCENTE:</text>
<text x="22.5" y="111.1">B</text>
<text x="372.1" y="112.9">MARCO FERRARA</text>
<text x="409.5" y="111.1">B</text>
<text x="359.4" y="123.1">STUDENTI: VALERIA ROSSI</text>
<text x="359.4" y="139.7">OGGETTO:</text>
<text x="365.4" y="147.2">STRUTTURA LETTO BRUSALI</text>
<text x="372.2" y="144.2">ABACO ELEMENTI</text>
<text x="22.4" y="161.1">C</text>
<text x="359.4" y="156.4">NOTE:</text>
<text x="409.5" y="161.1">C</text>
<text x="382.9" y="162.9">-</text>
<text x="359.4" y="173.1">NOME FILE:</text>
<text x="367.7" y="178.7">BRUSALI_190-024-191.dwg</text>
<text x="359.3" y="190.4">VERS</text>
<text x="399.3" y="190.4">DATA</text>
<text x="22.4" y="211">D</text>
<text x="409.5" y="211">D</text>
<text x="359.4" y="239.9">TAVOLA NO.:</text>
<text x="359.4" y="235.4">A</text>
<text x="393" y="235.4">2017.07.18</text>
<text x="394.2" y="239.9">12 DI</text>
<text x="402.7" y="239.9">12</text>
<text x="22.5" y="261">E</text>
<text x="409.5" y="261">E</text>
<text x="19.8" y="287.2" transform="rotate(-90 19.8 287.2)">DIRECTORY:/USERS/VALERIA/VV-D_4_CAMERA/BRUSALI_190-024-191.DWG| PLOTTED ON: 7/17/2017 10:46:41 AM | BY USER: VALERIA ROSSI</text>
<text x="359.3" y="285.3">REV:</text>
<text x="359.4" y="282.4">DATA:</text>
<text x="369.4" y="282.3">2017/07/04</text>
<text x="384.3" y="282.3">SCALA:</text>
<text x="384.3" y="285.4">FORMATO:</text>
<text x="398.9" y="282.3">1:20</text>
<text x="400.8" y="285.4">A3</text>
<text x="49" y="290.3">1</text>
<text x="105.6" y="290.3">2</text>
<text x="155.6" y="290.3">3</text>
<text x="205.6" y="290.3">4</text>
<text x="255.6" y="290.3">5</text>
<text x="305.6" y="290.3">6</text>
<text x="358.9" y="289.5">0</text>
<text x="368.9" y="289.5">20cm</text>
<text x="383.9" y="289.5">50cm</text>
<text x="400.3" y="289.5">100cm</text>
</g>
</svg>
